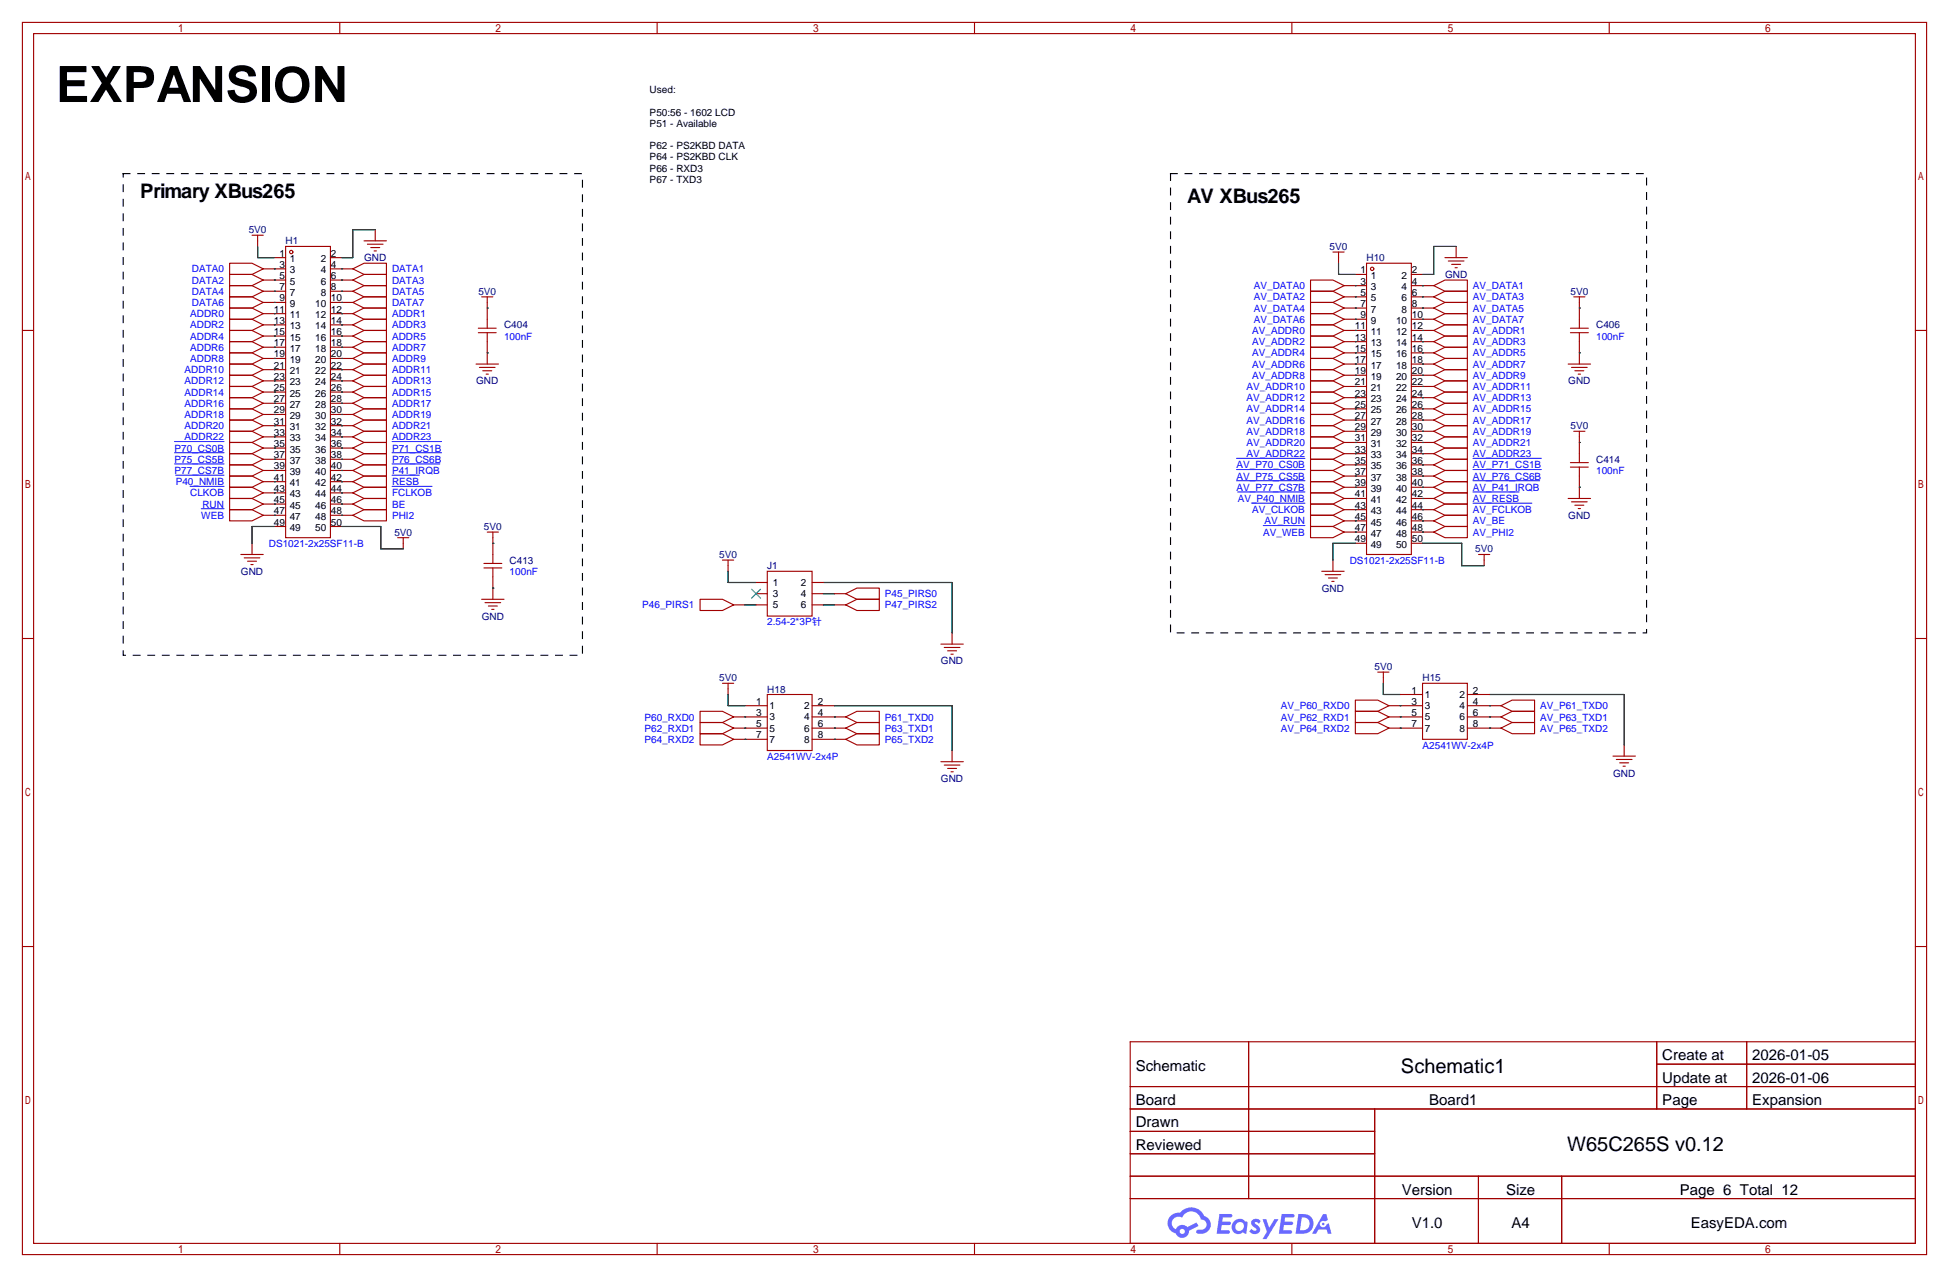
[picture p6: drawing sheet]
<svg xmlns="http://www.w3.org/2000/svg" width="442mm" height="290mm" viewBox="0 0 442 290" stroke-linecap="round" stroke-linejoin="round" font-family="sans-serif">
<g fill="none" stroke="#a10000" stroke-width=".25">
<path d="M5.1 5.1h431.8v279.4h-431.8zM7.6 7.6h426.7v274.3h-426.7zM77 5.1v2.5M149 5.1v2.5M221 5.1v2.5M292.9 5.1v2.5M364.9 5.1v2.5M5.1 74.9h2.5M434.3 74.9h2.6M5.1 144.8h2.5M434.3 144.8h2.6M5.1 214.6h2.5"/>
<path d="M434.3 214.6h2.6M256.3 236.2h178v45.7h-178zM283.1 236.2v35.6M375.7 236.2v15.3M396.1 236.2v15.3M256.3 246.4h178M256.3 251.5h178M256.3 256.5h55.4M311.7 251.5v30.4M375.7 241.3h58.6M256.3 266.7h178M256.3 261.6h55.4"/>
<path d="M256.3 271.8h178M335.3 266.7v15.2M354.1 266.7v15.2M77 281.9v2.6M149 281.9v2.6M221 281.9v2.6M292.9 281.9v2.6M364.9 281.9v2.6"/>
</g>
<g fill="#5487ff">
<path d="M284 276.6a1.3 1.3 0 0 1 1.9 .3l-.4 .6a.54 .54 0 0 0-1-.2l.2 .2a1.28 1.28 0 0 1 .7 2 1.53 1.53 0 0 1-2.1-.3l.5-.6 .8 .5a.31 .31 0 0 0 .3-.3 .31 .31 0 0 0-.3-.3 1.12 1.12 0 0 1-.6-1.9z"/>
<path d="M286.3 276.4h.8l.7 2 1.2-2h.9l-2.7 4.6h-.9l1-1.7z"/>
<path d="M276.5 275.3h2.3a.46 .46 0 0 1 .5 .1 .46 .46 0 0 1 .1 .5l-.4 .2h-1.7l-.1 .9h1.6a.4 .4 0 0 1 .3 .4 .4 .4 0 0 1-.4 .4h-1.7l-.1 1.2h1.3a.46 .46 0 0 1 .6 .1 .46 .46 0 0 1 .1 .5l-.4 .2h-2.6z"/>
<path d="M290.6 275.3h2.3a.47 .47 0 0 1 .5 .1 .47 .47 0 0 1 .1 .5l-.3 .2h-1.8l-.1 .9h1.6a.4 .4 0 0 1 .4 .4 .4 .4 0 0 1-.5 .4h-1.6l-.2 1.2h1.4a.46 .46 0 0 1 .5 .1 .46 .46 0 0 1 .1 .5l-.4 .2h-2.6z"/>
<path d="M300 275.3h.8l.3 1.3-.6 .4a.75 .75 0 0 0-1.1 .3 .75 .75 0 0 0 .4 1 .75 .75 0 0 0 1-.7l.5-.2 .6 2.3h-.8l-.3-.9h-1.8l-.5 .9h-1z"/>
<path d="M294.4 275.3l-.6 4.5h1.4a2.27 2.27 0 0 0 2.7-2.3 2.27 2.27 0 0 0-2.7-2.2zM295.2 276.1a1.5 1.5 0 0 1 1.8 1.5 1.5 1.5 0 0 1-1.9 1.4h-.3z"/>
<path d="M279.8 276.9a1.6 1.6 0 0 0-.3 2.3 1.6 1.6 0 0 0 2.3 .2l.8 .4 .3-2.5-.1-.3h-.5a1.58 1.58 0 0 0-2.5-.1zM280.4 277.4a.98 .98 0 0 1 1.6 .4 .98 .98 0 0 1-1 1.3 .94 .94 0 0 1-.9-.6 .94 .94 0 0 1 .3-1.1z"/>
<path d="M265.5 275.7a2.37 2.37 0 0 0 1.1 4 1.54 1.54 0 0 0 1.8 1 1.54 1.54 0 0 0 1.2-1.6l2.2-1.1-.5-.8-2.1 1a1.57 1.57 0 0 0-2.6 .5 1.5 1.5 0 0 1-.7-2.1 1.5 1.5 0 0 1 2.2-.5 2.23 2.23 0 0 1 2.3-1.4 2.23 2.23 0 0 1 1.9 1.8 1.16 1.16 0 0 1 1.3 1.1 1.16 1.16 0 0 1-1.1 1.2h-.7a.47 .47 0 0 0-.6 .4 .47 .47 0 0 0 .5 .6 2.14 2.14 0 0 0 2.7-1.4 2.14 2.14 0 0 0-1.3-2.7 3.2 3.2 0 0 0-5.5-.7l-1.1 .1zM267.5 279.2a.6 .6 0 0 1 1.2 0 .6 .6 0 0 1-1.2 0z"/>
<circle cx="300" cy="277.5" r=".28"/>
</g>
<g fill="none" stroke="#a10000" stroke-width=".25">
<path d="M52.1 59.7h5l2.6 1.3-2.6 1.2h-5zM57.1 53.3h2.6M58.4 53.3v2.6M62.2 58.4h2.6M64.8 55.9h10.1v66h-10.1zM74.9 58.4h2.6M82.5 54.6h5.1M83.3 55.4h3.6M84.1 56.1h2M84.8 56.9h.5M85.1 52.1v2.5M302.3 57.2h2.5"/>
<path d="M303.5 57.2v2.5M309.9 59.7h10.1v66h-10.1zM327.7 58.4h5M328.4 59.2h3.6M329.2 59.9h2M330.2 55.9v2.5M52.1 62.2h5l2.6 1.3-2.6 1.3h-5zM52.1 64.8h5l2.6 1.2-2.6 1.3h-5zM52.1 67.3h5l2.6 1.3-2.6 1.3h-5zM52.1 69.9h5l2.6 1.2-2.6 1.3h-5zM52.1 72.4h5l2.6 1.3-2.6 1.2h-5zM52.1 74.9h5l2.6 1.3-2.6 1.3h-5z"/>
<path d="M52.1 77.5h5l2.6 1.2-2.6 1.3h-5zM59.7 61h5.1M59.7 63.5h5.1M59.7 66h5.1M59.7 68.6h5.1M59.7 71.1h5.1M59.7 73.7h5.1M59.7 76.2h5.1M59.7 78.7h5.1M74.9 61h5.1M74.9 63.5h5.1M74.9 66h5.1"/>
<path d="M74.9 68.6h5.1M74.9 71.1h5.1M74.9 73.7h5.1M74.9 76.2h5.1M74.9 78.7h5.1M80 61l2.5-1.3h5.1v2.5h-5.1zM80 63.5l2.5-1.3h5.1v2.6h-5.1zM80 66l2.5-1.2h5.1v2.5h-5.1zM80 68.6l2.5-1.3h5.1v2.6h-5.1zM80 78.7l2.5-1.2h5.1v2.5h-5.1zM80 76.2l2.5-1.3h5.1v2.6h-5.1zM80 73.7l2.5-1.3h5.1v2.5h-5.1z"/>
<path d="M80 71.1l2.5-1.2h5.1v2.5h-5.1zM108.5 75.4h4M108.5 74.4h4M109.2 67.3h2.6M110.5 67.3v7.1M110.5 75.4v7.2M297.2 63.5h5.1l2.5 1.3-2.5 1.2h-5.1zM297.2 66h5.1l2.5 1.3-2.5 1.3h-5.1zM297.2 68.6h5.1l2.5 1.3-2.5 1.2h-5.1zM297.2 71.1h5.1l2.5 1.3-2.5 1.3h-5.1zM297.2 73.7h5.1l2.5 1.2-2.5 1.3h-5.1zM297.2 76.2h5.1l2.5 1.3-2.5 1.2h-5.1z"/>
<path d="M297.2 78.7h5.1l2.5 1.3-2.5 1.3h-5.1zM304.8 64.8h5.1M304.8 67.3h5.1M304.8 69.9h5.1M304.8 72.4h5.1M304.8 74.9h5.1M304.8 77.5h5.1M307.3 62.2h2.6M320 62.2h2.6M320 64.8h5.1M320 67.3h5.1M320 69.9h5.1"/>
<path d="M320 72.4h5.1M320 74.9h5.1M320 77.5h5.1M325.1 64.8l2.6-1.3h5v2.5h-5zM325.1 67.3l2.6-1.3h5v2.6h-5zM325.1 69.9l2.6-1.3h5v2.5h-5zM325.1 72.4l2.6-1.3h5v2.6h-5zM325.1 77.5l2.6-1.3h5v2.5h-5zM325.1 74.9l2.6-1.2h5v2.5h-5zM329.9 60.7h.6M356.1 75.4h4.1M356.1 74.4h4.1"/>
<path d="M356.9 67.3h2.5M358.1 67.3v7.1M358.1 75.4v7.2M52.1 80h5l2.6 1.3-2.6 1.3h-5zM52.1 82.6h5l2.6 1.2-2.6 1.3h-5zM52.1 85.1h5l2.6 1.3-2.6 1.2h-5zM52.1 87.6h5l2.6 1.3-2.6 1.3h-5zM52.1 90.2h5l2.6 1.2-2.6 1.3h-5zM52.1 92.7h5l2.6 1.3-2.6 1.3h-5zM52.1 95.3h5l2.6 1.2-2.6 1.3h-5zM52.1 97.8h5l2.6 1.3-2.6 1.2h-5zM59.7 99.1h5.1"/>
<path d="M59.7 81.3h5.1M59.7 96.5h5.1M59.7 83.8h5.1M59.7 94h5.1M59.7 86.4h5.1M59.7 91.4h5.1M59.7 88.9h5.1M74.9 99.1h5.1M74.9 81.3h5.1M74.9 96.5h5.1M74.9 83.8h5.1M74.9 94h5.1"/>
<path d="M74.9 86.4h5.1M74.9 91.4h5.1M74.9 88.9h5.1M80 99.1l2.5-1.3h5.1v2.5h-5.1zM80 96.5l2.5-1.2h5.1v2.5h-5.1zM80 94l2.5-1.3h5.1v2.6h-5.1zM80 91.4l2.5-1.2h5.1v2.5h-5.1zM80 88.9l2.5-1.3h5.1v2.6h-5.1zM80 86.4l2.5-1.3h5.1v2.5h-5.1zM80 83.8l2.5-1.2h5.1v2.5h-5.1zM80 81.3l2.5-1.3h5.1v2.6h-5.1zM107.9 82.6h5.1"/>
<path d="M108.7 83.3h3.6M109.5 84.1h2M110.2 84.8h.5M297.2 81.3h5.1l2.5 1.3-2.5 1.2h-5.1zM297.2 83.8h5.1l2.5 1.3-2.5 1.3h-5.1zM297.2 86.4h5.1l2.5 1.2-2.5 1.3h-5.1zM297.2 88.9h5.1l2.5 1.3-2.5 1.2h-5.1zM297.2 91.4h5.1l2.5 1.3-2.5 1.3h-5.1zM297.2 94h5.1l2.5 1.3-2.5 1.2h-5.1zM297.2 96.5h5.1l2.5 1.3-2.5 1.3h-5.1zM297.2 99.1h5.1l2.5 1.2-2.5 1.3h-5.1zM304.8 80h5.1"/>
<path d="M304.8 82.6h5.1M304.8 85.1h5.1M304.8 87.6h5.1M304.8 97.8h5.1M304.8 90.2h5.1M304.8 95.3h5.1M304.8 92.7h5.1M320 80h5.1M320 82.6h5.1M320 85.1h5.1M320 87.6h5.1M320 97.8h5.1"/>
<path d="M320 90.2h5.1M320 95.3h5.1M320 92.7h5.1M325.1 97.8l2.6-1.3h5v2.6h-5zM325.1 95.3l2.6-1.3h5v2.5h-5zM325.1 92.7l2.6-1.3h5v2.6h-5zM325.1 90.2l2.6-1.3h5v2.5h-5zM325.1 87.6l2.6-1.2h5v2.5h-5zM325.1 85.1l2.6-1.3h5v2.6h-5zM325.1 82.6l2.6-1.3h5v2.5h-5zM325.1 80l2.6-1.3h5v2.6h-5zM355.6 82.6h5.1"/>
<path d="M356.4 83.3h3.5M356.9 97.8h2.5M357.1 84.1h2.1M357.9 84.8h.5M358.1 97.8v7.1M52.1 100.3h5l2.6 1.3-2.6 1.3h-5zM52.1 102.9h5l2.6 1.2-2.6 1.3h-5zM52.1 105.4h5l2.6 1.3-2.6 1.3h-5zM52.1 108h5l2.6 1.2-2.6 1.3h-5zM52.1 110.5h5l2.6 1.3-2.6 1.2h-5zM52.1 113h5l2.6 1.3-2.6 1.3h-5zM52.1 115.6h5l2.6 1.2-2.6 1.3h-5z"/>
<path d="M59.7 116.8h5.1M59.7 114.3h5.1M59.7 111.8h5.1M59.7 109.2h5.1M59.7 106.7h5.1M59.7 104.1h5.1M59.7 101.6h5.1M62.2 119.4h2.6M74.9 119.4h2.6M74.9 116.8h5.1M74.9 114.3h5.1M74.9 111.8h5.1"/>
<path d="M74.9 109.2h5.1M74.9 106.7h5.1M74.9 104.1h5.1M74.9 101.6h5.1M80 116.8l2.5-1.2h5.1v2.5h-5.1zM80 114.3l2.5-1.3h5.1v2.6h-5.1zM80 111.8l2.5-1.3h5.1v2.5h-5.1zM80 109.2l2.5-1.2h5.1v2.5h-5.1zM80 106.7l2.5-1.3h5.1v2.6h-5.1zM80 104.1l2.5-1.2h5.1v2.5h-5.1zM80 101.6l2.5-1.3h5.1v2.6h-5.1zM297.2 101.6h5.1l2.5 1.3-2.5 1.2h-5.1z"/>
<path d="M297.2 104.1h5.1l2.5 1.3-2.5 1.3h-5.1zM297.2 106.7h5.1l2.5 1.3-2.5 1.2h-5.1zM297.2 109.2h5.1l2.5 1.3-2.5 1.3h-5.1zM297.2 111.8h5.1l2.5 1.2-2.5 1.3h-5.1zM297.2 114.3h5.1l2.5 1.3-2.5 1.2h-5.1zM297.2 116.8h5.1l2.5 1.3-2.5 1.3h-5.1zM297.2 119.4h5.1l2.5 1.3-2.5 1.2h-5.1zM304.8 118.1h5.1M304.8 115.6h5.1M304.8 113h5.1M304.8 110.5h5.1M304.8 108h5.1"/>
<path d="M304.8 105.4h5.1M304.8 102.9h5.1M304.8 100.3h5.1M320 118.1h5.1M320 115.6h5.1M320 113h5.1M320 110.5h5.1M320 108h5.1M320 105.4h5.1M320 102.9h5.1M320 100.3h5.1M325.1 102.9l2.6-1.3h5v2.5h-5z"/>
<path d="M325.1 100.3l2.6-1.2h5v2.5h-5zM325.1 118.1l2.6-1.3h5v2.6h-5zM325.1 115.6l2.6-1.3h5v2.5h-5zM325.1 113l2.6-1.2h5v2.5h-5zM325.1 110.5l2.6-1.3h5v2.6h-5zM325.1 108l2.6-1.3h5v2.5h-5zM325.1 105.4l2.6-1.3h5v2.6h-5zM355.6 113h5.1M356.1 105.9h4.1M356.1 104.9h4.1M356.4 113.8h3.5M357.1 114.6h2.1"/>
<path d="M357.9 115.3h.5M358.1 105.9v7.1M54.6 125.7h5.1M55.4 126.5h3.5M56.1 127.3h2.1M56.9 128h.5M57.1 123.2v2.5M90.2 121.9h2.5M91.4 121.9v2.6M109.2 135.9h5.1M109.7 128.8h4.1M109.7 127.8h4.1"/>
<path d="M110 136.7h3.5M110.5 120.7h2.5M110.7 137.4h2.1M111.5 138.2h.5M111.8 120.7v7.1M111.8 128.8v7.1M158.7 135.9h5.1l2.6 1.3-2.6 1.2h-5.1zM163.8 127h2.6M165.1 127v2.5M166.4 137.2h2.5M171.4 137.2h2.6M171.4 134.6h2.6"/>
<path d="M171.4 132.1h2.6M174 129.5h10.1v10.2h-10.1zM184.1 137.2h2.6M184.1 134.6h2.6M184.1 132.1h2.6M189.2 137.2h2.6M189.2 134.6h2.6M191.8 137.2l2.5-1.3h5.1v2.5h-5.1zM191.8 134.6l2.5-1.2h5.1v2.5h-5.1zM299.7 129.5h5.1M300.5 130.3h3.5M301.2 131.1h2.1"/>
<path d="M302 131.8h.5M302.3 127v2.5M304.8 120.7h5.1M307.3 123.2h2.6M320 123.2h2.6M320 120.7h5.1M325.1 120.7l2.6-1.3h5v2.5h-5zM335.3 125.7h2.5M336.5 125.7v2.6M163.8 154.9h2.6M165.1 154.9v2.6M174 157.5h10.1v12.7h-10.1z"/>
<path d="M213.4 146.1h5M214.1 146.8h3.6M214.9 147.6h2M215.6 148.3h.6M215.9 143.5v2.6M307.3 158.8h5.1l2.6 1.2-2.6 1.3h-5.1zM312.4 152.4h2.6M313.7 152.4v2.5M317.5 157.5h5.1M322.6 154.9h10.1v12.7h-10.1zM332.7 157.5h5.1M158.7 161.3h5.1l2.6 1.3-2.6 1.2h-5.1z"/>
<path d="M158.7 163.8h5.1l2.6 1.3-2.6 1.3h-5.1zM158.7 166.4h5.1l2.6 1.2-2.6 1.3h-5.1zM166.4 162.6h7.6M166.4 165.1h7.6M166.4 167.6h7.6M168.9 160h5.1M184.1 160h5.1M184.1 162.6h7.7M184.1 165.1h7.7M184.1 167.6h7.7M191.8 167.6l2.5-1.2h5.1v2.5h-5.1zM191.8 165.1l2.5-1.3h5.1v2.6h-5.1z"/>
<path d="M191.8 162.6l2.5-1.3h5.1v2.5h-5.1zM213.4 172.7h5M214.1 173.5h3.6M214.9 174.2h2M215.6 175h.6M215.9 170.2v2.5M307.3 161.3h5.1l2.6 1.3-2.6 1.2h-5.1zM307.3 163.8h5.1l2.6 1.3-2.6 1.3h-5.1zM315 160h7.6M315 162.6h7.6M315 165.1h7.6M332.7 160h7.7"/>
<path d="M332.7 162.6h7.7M332.7 165.1h7.7M340.4 162.6l2.5-1.3h5.1v2.5h-5.1zM340.4 165.1l2.5-1.3h5.1v2.6h-5.1zM340.4 160l2.5-1.2h5.1v2.5h-5.1zM365.8 171.4h5M366.5 172.2h3.6M367.3 173h2M368 173.7h.6M368.3 168.9v2.5"/>
<circle cx="66" cy="57.1" r=".38"/>
<circle cx="311.1" cy="61" r=".38"/>
</g>
<g fill="none" stroke="#008700" stroke-width=".25">
<path d="M58.4 55.9v2.5h3.8M85.1 52.1h-5.1v6.3h-2.5M303.5 59.7v2.5h3.8M330.2 55.9h-5.1v6.3h-2.5M62.2 61h.1M62.2 63.5h.1M62.2 66h.1M62.2 68.6h.1M62.2 71.1h.1M62.2 73.7h.1M62.2 76.2h.1M62.2 78.7h.1"/>
<path d="M77.5 61h.1M77.5 63.5h.1M77.5 66h.1M77.5 68.6h.1M77.5 78.7h.1M77.5 76.2h.1M77.5 73.7h.1M77.5 71.1h.1M110.5 69.9h.1M307.3 64.8h.1M307.3 67.3h.1M307.3 69.9h.1"/>
<path d="M307.3 72.4h.1M307.3 74.9h.1M307.3 77.5h.1M322.6 64.8h.1M322.6 67.3h.1M322.6 69.9h.1M322.6 72.4h.1M322.6 77.5h.1M322.6 74.9h.1M358.1 69.9h.1M62.2 81.3h.1M62.2 83.8h.1"/>
<path d="M62.2 86.4h.1M62.2 88.9h.1M62.2 91.4h.1M62.2 94h.1M62.2 96.5h.1M62.2 99.1h.1M77.5 99.1h.1M77.5 96.5h.1M77.5 94h.1M77.5 91.4h.1M77.5 88.9h.1M77.5 86.4h.1"/>
<path d="M77.5 83.8h.1M77.5 81.3h.1M110.5 80h.1M307.3 80h.1M307.3 82.6h.1M307.3 85.1h.1M307.3 87.6h.1M307.3 90.2h.1M307.3 92.7h.1M307.3 95.3h.1M307.3 97.8h.1M322.6 97.8h.1"/>
<path d="M322.6 95.3h.1M322.6 92.7h.1M322.6 90.2h.1M322.6 87.6h.1M322.6 85.1h.1M322.6 82.6h.1M322.6 80h.1M358.1 80h.1M62.2 101.6h.1M62.2 104.1h.1M62.2 106.7h.1M62.2 109.2h.1"/>
<path d="M62.2 111.8h.1M62.2 114.3h.1M62.2 116.8h.1M62.2 119.4h-5.1v3.8M77.5 116.8h.1M77.5 114.3h.1M77.5 111.8h.1M77.5 109.2h.1M77.5 106.7h.1M77.5 104.1h.1M77.5 101.6h.1M77.5 119.4h8.9v5.1h5"/>
<path d="M307.3 100.3h.1M307.3 102.9h.1M307.3 105.4h.1M307.3 108h.1M307.3 110.5h.1M307.3 113h.1M307.3 115.6h.1M307.3 118.1h.1M322.6 102.9h.1M322.6 100.3h.1M322.6 118.1h.1M322.6 115.6h.1"/>
<path d="M322.6 113h.1M322.6 110.5h.1M322.6 108h.1M322.6 105.4h.1M358.1 100.3h.1M358.1 110.5h.1M111.8 123.2h.1M111.8 133.4h.1M165.1 129.5v2.6h6.3M168.9 137.2h2.5M186.7 137.2h2.5M186.7 134.6h2.5"/>
<path d="M186.7 132.1h29.2v11.4M307.3 120.7h.1M307.3 123.2h-5v3.8M322.6 120.7h.1M322.6 123.2h8.9v5.1h5M165.1 157.5v2.5h3.8M313.7 154.9v2.6h3.8M337.8 157.5h30.5v11.4M168.9 162.6h.1M168.9 165.1h.1M168.9 167.6h.1M189.2 162.6h.1"/>
<path d="M189.2 165.1h.1M189.2 167.6h.1M189.2 160h26.7v10.2M317.5 162.6h.1M317.5 165.1h.1M317.5 160h.1M337.8 162.6h.1M337.8 165.1h.1M337.8 160h.1"/>
</g>
<g fill="none" stroke="#00f" stroke-width=".23">
<path d="M39.6 100.1h11.2M39.6 102.7h11.2M39.6 105.2h11.2M39.8 107.7h11M43.1 110.3h7.7M45.6 115.4h5.2M88.9 100.1h11.2M88.9 102.7h11.2M88.9 105.2h10.8M88.9 107.7h6.2M88.9 110.3h9.1M280.4 103.9h15.5"/>
<path d="M280.4 106.5h15.5M280.4 109h15.5M280.7 111.6h15.2M283.9 114.1h12M286.5 119.2h9.4M334 103.9h15.5M334 106.5h15.5M334 109h15.1M334 111.6h10.5M334 114.1h13.4"/>
</g>
<path d="M27.9 39.4h104.2v109.2h-104.2zM265.4 39.4h108v104.1h-108z" fill="none" stroke="#000" stroke-width=".25" stroke-dasharray="1.5 1.8"/>
<path d="M170.4 133.6l2.1 2M172.5 133.6l-2.1 2" fill="none" stroke="#3c3" stroke-width=".25"/>
<text font-size="11.3" x="12.7" y="23.1">EXPANSION</text>
<g font-size="4.5">
<text x="31.7" y="44.8">Primary XBus265</text>
<text x="269.2" y="46.1">AV XBus265</text>
<text x="317.7" y="243.3">Schematic1</text>
<text x="355.4" y="261.1">W65C265S v0.12</text>
</g>
<g font-size="3.4">
<text x="257.6" y="243">Schematic</text>
<text x="377" y="240.4">Create at</text>
<text x="377" y="245.5">Update at</text>
<text x="397.4" y="240.4">2026-01-05</text>
<text x="397.4" y="245.5">2026-01-06</text>
<text x="257.6" y="250.6">Board</text>
<text x="324.1" y="250.6">Board1</text>
<text x="377" y="250.6">Page</text>
<text x="397.4" y="250.6">Expansion</text>
<text x="257.6" y="255.7">Drawn</text>
<text x="257.6" y="260.7">Reviewed</text>
<text x="317.9" y="270.9">Version</text>
<text x="341.5" y="270.9">Size</text>
<text x="380.9" y="270.9">Page 6 Total 12</text>
<text x="320.1" y="278.5">V1.0</text>
<text x="342.7" y="278.5">A4</text>
<text x="383.4" y="278.5">EasyEDA.com</text>
</g>
<g font-size="2.3">
<text x="147.3" y="21.1">Used:</text>
<text x="147.3" y="26.2">P50:56 - 1602 LCD</text>
<text x="147.3" y="28.8">P51 - Available</text>
<text x="147.3" y="33.8">P62 - PS2KBD DATA</text>
<text x="147.3" y="36.4">P64 - PS2KBD CLK</text>
<text x="147.3" y="38.9">P66 - RXD3</text>
<text x="147.3" y="41.5">P67 - TXD3</text>
<text x="63.4" y="58.2">1</text>
<text x="65.7" y="59.5">1</text>
<text x="72.7" y="59.5">2</text>
<text x="75.1" y="58.2">2</text>
<text x="63.4" y="60.7">3</text>
<text x="63.4" y="63.3">5</text>
<text x="63.4" y="65.8">7</text>
<text x="65.7" y="62">3</text>
<text x="65.7" y="64.5">5</text>
<text x="72.7" y="64.5">6</text>
<text x="72.7" y="62">4</text>
<text x="75.1" y="65.8">8</text>
<text x="75.1" y="63.3">6</text>
<text x="75.1" y="60.7">4</text>
<text x="308.5" y="62">1</text>
<text x="308.5" y="64.5">3</text>
<text x="310.8" y="63.3">1</text>
<text x="310.8" y="65.8">3</text>
<text x="317.8" y="65.8">4</text>
<text x="317.8" y="63.3">2</text>
<text x="320.2" y="64.5">4</text>
<text x="320.2" y="62">2</text>
<text x="62.1" y="70.9">11</text>
<text x="63.4" y="68.4">9</text>
<text x="65.7" y="67.1">7</text>
<text x="65.7" y="69.6">9</text>
<text x="71.5" y="69.6">10</text>
<text x="72.7" y="67.1">8</text>
<text x="75.1" y="70.9">12</text>
<text x="75.1" y="68.4">10</text>
<text x="308.5" y="67.1">5</text>
<text x="308.5" y="69.6">7</text>
<text x="310.8" y="68.4">5</text>
<text x="310.8" y="70.9">7</text>
<text x="317.8" y="70.9">8</text>
<text x="317.8" y="68.4">6</text>
<text x="320.2" y="69.6">8</text>
<text x="320.2" y="67.1">6</text>
<text x="62.1" y="73.4">13</text>
<text x="62.1" y="76">15</text>
<text x="65.7" y="72.2">11</text>
<text x="65.7" y="74.7">13</text>
<text x="65.7" y="77.2">15</text>
<text x="71.5" y="77.2">16</text>
<text x="71.5" y="74.7">14</text>
<text x="71.5" y="72.2">12</text>
<text x="75.1" y="76">16</text>
<text x="75.1" y="73.4">14</text>
<text x="307.2" y="74.7">11</text>
<text x="307.2" y="77.2">13</text>
<text x="308.5" y="72.2">9</text>
<text x="310.8" y="73.4">9</text>
<text x="310.8" y="76">11</text>
<text x="316.6" y="76">12</text>
<text x="316.6" y="73.4">10</text>
<text x="320.2" y="77.2">14</text>
<text x="320.2" y="74.7">12</text>
<text x="320.2" y="72.2">10</text>
<text x="62.1" y="78.5">17</text>
<text x="62.1" y="81.1">19</text>
<text x="62.1" y="83.6">21</text>
<text x="65.7" y="79.8">17</text>
<text x="65.7" y="82.3">19</text>
<text x="71.5" y="82.3">20</text>
<text x="71.5" y="79.8">18</text>
<text x="75.1" y="83.6">22</text>
<text x="75.1" y="81.1">20</text>
<text x="75.1" y="78.5">18</text>
<text x="307.2" y="79.8">15</text>
<text x="307.2" y="82.3">17</text>
<text x="310.8" y="78.5">13</text>
<text x="310.8" y="81.1">15</text>
<text x="310.8" y="83.6">17</text>
<text x="316.6" y="83.6">18</text>
<text x="316.6" y="81.1">16</text>
<text x="316.6" y="78.5">14</text>
<text x="320.2" y="82.3">18</text>
<text x="320.2" y="79.8">16</text>
<text x="62.1" y="86.1">23</text>
<text x="62.1" y="88.7">25</text>
<text x="65.7" y="84.9">21</text>
<text x="65.7" y="87.4">23</text>
<text x="65.7" y="89.9">25</text>
<text x="71.5" y="89.9">26</text>
<text x="71.5" y="87.4">24</text>
<text x="71.5" y="84.9">22</text>
<text x="75.1" y="88.7">26</text>
<text x="75.1" y="86.1">24</text>
<text x="307.2" y="84.9">19</text>
<text x="307.2" y="87.4">21</text>
<text x="307.2" y="89.9">23</text>
<text x="310.8" y="86.1">19</text>
<text x="310.8" y="88.7">21</text>
<text x="316.6" y="88.7">22</text>
<text x="316.6" y="86.1">20</text>
<text x="320.2" y="89.9">24</text>
<text x="320.2" y="87.4">22</text>
<text x="320.2" y="84.9">20</text>
<text x="62.1" y="91.2">27</text>
<text x="62.1" y="93.8">29</text>
<text x="65.7" y="92.5">27</text>
<text x="65.7" y="95">29</text>
<text x="71.5" y="95">30</text>
<text x="71.5" y="92.5">28</text>
<text x="75.1" y="93.8">30</text>
<text x="75.1" y="91.2">28</text>
<text x="307.2" y="92.5">25</text>
<text x="307.2" y="95">27</text>
<text x="310.8" y="91.2">23</text>
<text x="310.8" y="93.8">25</text>
<text x="316.6" y="93.8">26</text>
<text x="316.6" y="91.2">24</text>
<text x="320.2" y="95">28</text>
<text x="320.2" y="92.5">26</text>
<text x="62.1" y="96.3">31</text>
<text x="62.1" y="98.8">33</text>
<text x="62.1" y="101.4">35</text>
<text x="65.7" y="97.6">31</text>
<text x="65.7" y="100.1">33</text>
<text x="71.5" y="100.1">34</text>
<text x="71.5" y="97.6">32</text>
<text x="75.1" y="101.4">36</text>
<text x="75.1" y="98.8">34</text>
<text x="75.1" y="96.3">32</text>
<text x="307.2" y="97.6">29</text>
<text x="307.2" y="100.1">31</text>
<text x="310.8" y="96.3">27</text>
<text x="310.8" y="98.8">29</text>
<text x="310.8" y="101.4">31</text>
<text x="316.6" y="101.4">32</text>
<text x="316.6" y="98.8">30</text>
<text x="316.6" y="96.3">28</text>
<text x="320.2" y="100.1">32</text>
<text x="320.2" y="97.6">30</text>
<text x="62.1" y="103.9">37</text>
<text x="62.1" y="106.5">39</text>
<text x="65.7" y="102.6">35</text>
<text x="65.7" y="105.2">37</text>
<text x="65.7" y="107.7">39</text>
<text x="71.5" y="107.7">40</text>
<text x="71.5" y="105.2">38</text>
<text x="71.5" y="102.6">36</text>
<text x="75.1" y="106.5">40</text>
<text x="75.1" y="103.9">38</text>
<text x="307.2" y="102.6">33</text>
<text x="307.2" y="105.2">35</text>
<text x="307.2" y="107.7">37</text>
<text x="310.8" y="103.9">33</text>
<text x="310.8" y="106.5">35</text>
<text x="316.6" y="106.5">36</text>
<text x="316.6" y="103.9">34</text>
<text x="320.2" y="107.7">38</text>
<text x="320.2" y="105.2">36</text>
<text x="320.2" y="102.6">34</text>
<text x="62.1" y="109">41</text>
<text x="62.1" y="111.5">43</text>
<text x="65.7" y="110.3">41</text>
<text x="65.7" y="112.8">43</text>
<text x="71.5" y="112.8">44</text>
<text x="71.5" y="110.3">42</text>
<text x="75.1" y="111.5">44</text>
<text x="75.1" y="109">42</text>
<text x="307.2" y="110.3">39</text>
<text x="307.2" y="112.8">41</text>
<text x="310.8" y="109">37</text>
<text x="310.8" y="111.5">39</text>
<text x="316.6" y="111.5">40</text>
<text x="316.6" y="109">38</text>
<text x="320.2" y="112.8">42</text>
<text x="320.2" y="110.3">40</text>
<text x="62.1" y="114.1">45</text>
<text x="62.1" y="116.6">47</text>
<text x="62.1" y="119.2">49</text>
<text x="65.7" y="115.3">45</text>
<text x="65.7" y="117.9">47</text>
<text x="71.5" y="117.9">48</text>
<text x="71.5" y="115.3">46</text>
<text x="75.1" y="119.2">50</text>
<text x="75.1" y="116.6">48</text>
<text x="75.1" y="114.1">46</text>
<text x="307.2" y="115.3">43</text>
<text x="307.2" y="117.9">45</text>
<text x="310.8" y="114.1">41</text>
<text x="310.8" y="116.6">43</text>
<text x="310.8" y="119.2">45</text>
<text x="316.6" y="119.2">46</text>
<text x="316.6" y="116.6">44</text>
<text x="316.6" y="114.1">42</text>
<text x="320.2" y="117.9">46</text>
<text x="320.2" y="115.3">44</text>
<text x="65.7" y="120.4">49</text>
<text x="71.5" y="120.4">50</text>
<text x="307.2" y="120.4">47</text>
<text x="307.2" y="123">49</text>
<text x="310.8" y="121.7">47</text>
<text x="310.8" y="124.2">49</text>
<text x="316.6" y="124.2">50</text>
<text x="316.6" y="121.7">48</text>
<text x="320.2" y="123">50</text>
<text x="320.2" y="120.4">48</text>
<text x="175.3" y="132.9">1</text>
<text x="175.3" y="135.4">3</text>
<text x="175.3" y="138">5</text>
<text x="181.6" y="132.9">2</text>
<text x="181.6" y="135.4">4</text>
<text x="181.6" y="138">6</text>
<text x="171.5" y="159.8">1</text>
<text x="174.5" y="160.8">1</text>
<text x="182.4" y="160.8">2</text>
<text x="185.4" y="159.8">2</text>
<text x="320.1" y="157.3">1</text>
<text x="320.1" y="159.8">3</text>
<text x="323.1" y="158.3">1</text>
<text x="323.1" y="160.8">3</text>
<text x="331" y="158.3">2</text>
<text x="331" y="160.8">4</text>
<text x="334" y="157.3">2</text>
<text x="334" y="159.8">4</text>
<text x="171.5" y="162.3">3</text>
<text x="171.5" y="164.9">5</text>
<text x="171.5" y="167.4">7</text>
<text x="174.5" y="163.4">3</text>
<text x="174.5" y="165.9">5</text>
<text x="182.4" y="163.4">4</text>
<text x="182.4" y="165.9">6</text>
<text x="185.4" y="162.3">4</text>
<text x="185.4" y="164.9">6</text>
<text x="185.4" y="167.4">8</text>
<text x="320.1" y="162.3">5</text>
<text x="320.1" y="164.9">7</text>
<text x="323.1" y="163.4">5</text>
<text x="323.1" y="165.9">7</text>
<text x="331" y="163.4">6</text>
<text x="331" y="165.9">8</text>
<text x="334" y="162.3">6</text>
<text x="334" y="164.9">8</text>
<text x="174.5" y="168.4">7</text>
<text x="182.4" y="168.4">8</text>
</g>
<g font-size="2.3" fill="#000080">
<text x="56.4" y="52.9">5V0</text>
<text x="64.8" y="55.4">H1</text>
<text x="82.6" y="59.2">GND</text>
<text x="301.5" y="56.7">5V0</text>
<text x="309.9" y="59.2">H10</text>
<text x="327.7" y="63">GND</text>
<text x="108.5" y="66.9">5V0</text>
<text x="356.1" y="66.9">5V0</text>
<text x="114.3" y="74.5">C404</text>
<text x="361.9" y="74.5">C406</text>
<text x="108" y="87.2">GND</text>
<text x="355.6" y="87.2">GND</text>
<text x="356.1" y="97.3">5V0</text>
<text x="361.9" y="105">C414</text>
<text x="355.6" y="117.7">GND</text>
<text x="89.4" y="121.5">5V0</text>
<text x="109.7" y="120.2">5V0</text>
<text x="334.5" y="125.3">5V0</text>
<text x="54.6" y="130.4">GND</text>
<text x="115.6" y="127.8">C413</text>
<text x="163.1" y="126.5">5V0</text>
<text x="174" y="129.1">J1</text>
<text x="299.7" y="134.2">GND</text>
<text x="109.2" y="140.5">GND</text>
<text x="163.1" y="154.5">5V0</text>
<text x="213.4" y="150.7">GND</text>
<text x="311.7" y="151.9">5V0</text>
<text x="322.6" y="154.5">H15</text>
<text x="174" y="157">H18</text>
<text x="213.4" y="177.3">GND</text>
<text x="365.8" y="176.1">GND</text>
</g>
<g font-size="2.3" fill="#00f">
<text x="43.5" y="61.8">DATA0</text>
<text x="43.5" y="64.3">DATA2</text>
<text x="88.9" y="61.8">DATA1</text>
<text x="88.9" y="64.3">DATA3</text>
<text x="284.3" y="65.6">AV_DATA0</text>
<text x="334" y="65.6">AV_DATA1</text>
<text x="43.1" y="71.9">ADDR0</text>
<text x="43.5" y="66.9">DATA4</text>
<text x="43.5" y="69.4">DATA6</text>
<text x="88.9" y="66.9">DATA5</text>
<text x="88.9" y="69.4">DATA7</text>
<text x="88.9" y="71.9">ADDR1</text>
<text x="284.3" y="68.1">AV_DATA2</text>
<text x="284.3" y="70.7">AV_DATA4</text>
<text x="334" y="68.1">AV_DATA3</text>
<text x="334" y="70.7">AV_DATA5</text>
<text x="43.1" y="74.5">ADDR2</text>
<text x="43.1" y="77">ADDR4</text>
<text x="88.9" y="77">ADDR5</text>
<text x="88.9" y="74.5">ADDR3</text>
<text x="114.3" y="77">100nF</text>
<text x="283.9" y="75.7">AV_ADDR0</text>
<text x="284.3" y="73.2">AV_DATA6</text>
<text x="334" y="73.2">AV_DATA7</text>
<text x="334" y="75.7">AV_ADDR1</text>
<text x="361.9" y="77">100nF</text>
<text x="43.1" y="79.6">ADDR6</text>
<text x="43.1" y="82.1">ADDR8</text>
<text x="88.9" y="82.1">ADDR9</text>
<text x="88.9" y="79.6">ADDR7</text>
<text x="283.9" y="78.3">AV_ADDR2</text>
<text x="283.9" y="80.8">AV_ADDR4</text>
<text x="283.9" y="83.4">AV_ADDR6</text>
<text x="334" y="83.4">AV_ADDR7</text>
<text x="334" y="80.8">AV_ADDR5</text>
<text x="334" y="78.3">AV_ADDR3</text>
<text x="41.9" y="84.6">ADDR10</text>
<text x="41.9" y="87.2">ADDR12</text>
<text x="41.9" y="89.7">ADDR14</text>
<text x="88.9" y="89.7">ADDR15</text>
<text x="88.9" y="87.2">ADDR13</text>
<text x="88.9" y="84.6">ADDR11</text>
<text x="282.7" y="88.4">AV_ADDR10</text>
<text x="283.9" y="85.9">AV_ADDR8</text>
<text x="334" y="88.4">AV_ADDR11</text>
<text x="334" y="85.9">AV_ADDR9</text>
<text x="41.9" y="92.3">ADDR16</text>
<text x="41.9" y="94.8">ADDR18</text>
<text x="88.9" y="94.8">ADDR19</text>
<text x="88.9" y="92.3">ADDR17</text>
<text x="282.7" y="91">AV_ADDR12</text>
<text x="282.7" y="93.5">AV_ADDR14</text>
<text x="334" y="93.5">AV_ADDR15</text>
<text x="334" y="91">AV_ADDR13</text>
<text x="41.9" y="97.3">ADDR20</text>
<text x="41.9" y="99.9">ADDR22</text>
<text x="88.9" y="99.9">ADDR23</text>
<text x="88.9" y="97.3">ADDR21</text>
<text x="282.7" y="96.1">AV_ADDR16</text>
<text x="282.7" y="98.6">AV_ADDR18</text>
<text x="282.7" y="101.1">AV_ADDR20</text>
<text x="334" y="101.1">AV_ADDR21</text>
<text x="334" y="98.6">AV_ADDR19</text>
<text x="334" y="96.1">AV_ADDR17</text>
<text x="39.6" y="102.4">P70_CS0B</text>
<text x="39.6" y="105">P75_CS5B</text>
<text x="39.6" y="107.5">P77_CS7B</text>
<text x="88.9" y="107.5">P41_IRQB</text>
<text x="88.9" y="105">P76_CS6B</text>
<text x="88.9" y="102.4">P71_CS1B</text>
<text x="280.4" y="106.2">AV_P70_CS0B</text>
<text x="282.7" y="103.7">AV_ADDR22</text>
<text x="334" y="103.7">AV_ADDR23</text>
<text x="334" y="106.2">AV_P71_CS1B</text>
<text x="361.9" y="107.5">100nF</text>
<text x="39.8" y="110">P40_NMIB</text>
<text x="43.1" y="112.6">CLKOB</text>
<text x="88.9" y="112.6">FCLKOB</text>
<text x="88.9" y="110">RESB</text>
<text x="280.4" y="108.8">AV_P75_CS5B</text>
<text x="280.4" y="111.3">AV_P77_CS7B</text>
<text x="280.7" y="113.8">AV_P40_NMIB</text>
<text x="334" y="113.8">AV_RESB</text>
<text x="334" y="111.3">AV_P41_IRQB</text>
<text x="334" y="108.8">AV_P76_CS6B</text>
<text x="45.6" y="117.7">WEB</text>
<text x="45.9" y="115.1">RUN</text>
<text x="88.9" y="117.7">PHI2</text>
<text x="88.9" y="115.1">BE</text>
<text x="283.9" y="116.4">AV_CLKOB</text>
<text x="286.7" y="118.9">AV_RUN</text>
<text x="334" y="118.9">AV_BE</text>
<text x="334" y="116.4">AV_FCLKOB</text>
<text x="61" y="124">DS1021-2x25SF11-B</text>
<text x="286.5" y="121.5">AV_WEB</text>
<text x="334" y="121.5">AV_PHI2</text>
<text x="115.6" y="130.4">100nF</text>
<text x="306.1" y="127.8">DS1021-2x25SF11-B</text>
<text x="145.6" y="138">P46_PIRS1</text>
<text x="200.7" y="138">P47_PIRS2</text>
<text x="200.7" y="135.4">P45_PIRS0</text>
<text x="174" y="141.8">2.54-2*3P针</text>
<text x="290.4" y="160.8">AV_P60_RXD0</text>
<text x="349.2" y="160.8">AV_P61_TXD0</text>
<text x="146.1" y="163.4">P60_RXD0</text>
<text x="146.1" y="165.9">P62_RXD1</text>
<text x="200.7" y="165.9">P63_TXD1</text>
<text x="200.7" y="163.4">P61_TXD0</text>
<text x="290.4" y="163.4">AV_P62_RXD1</text>
<text x="290.4" y="165.9">AV_P64_RXD2</text>
<text x="349.2" y="163.4">AV_P63_TXD1</text>
<text x="349.2" y="165.9">AV_P65_TXD2</text>
<text x="146.1" y="168.5">P64_RXD2</text>
<text x="174" y="172.3">A2541WV-2x4P</text>
<text x="200.7" y="168.5">P65_TXD2</text>
<text x="322.6" y="169.7">A2541WV-2x4P</text>
</g>
</svg>
